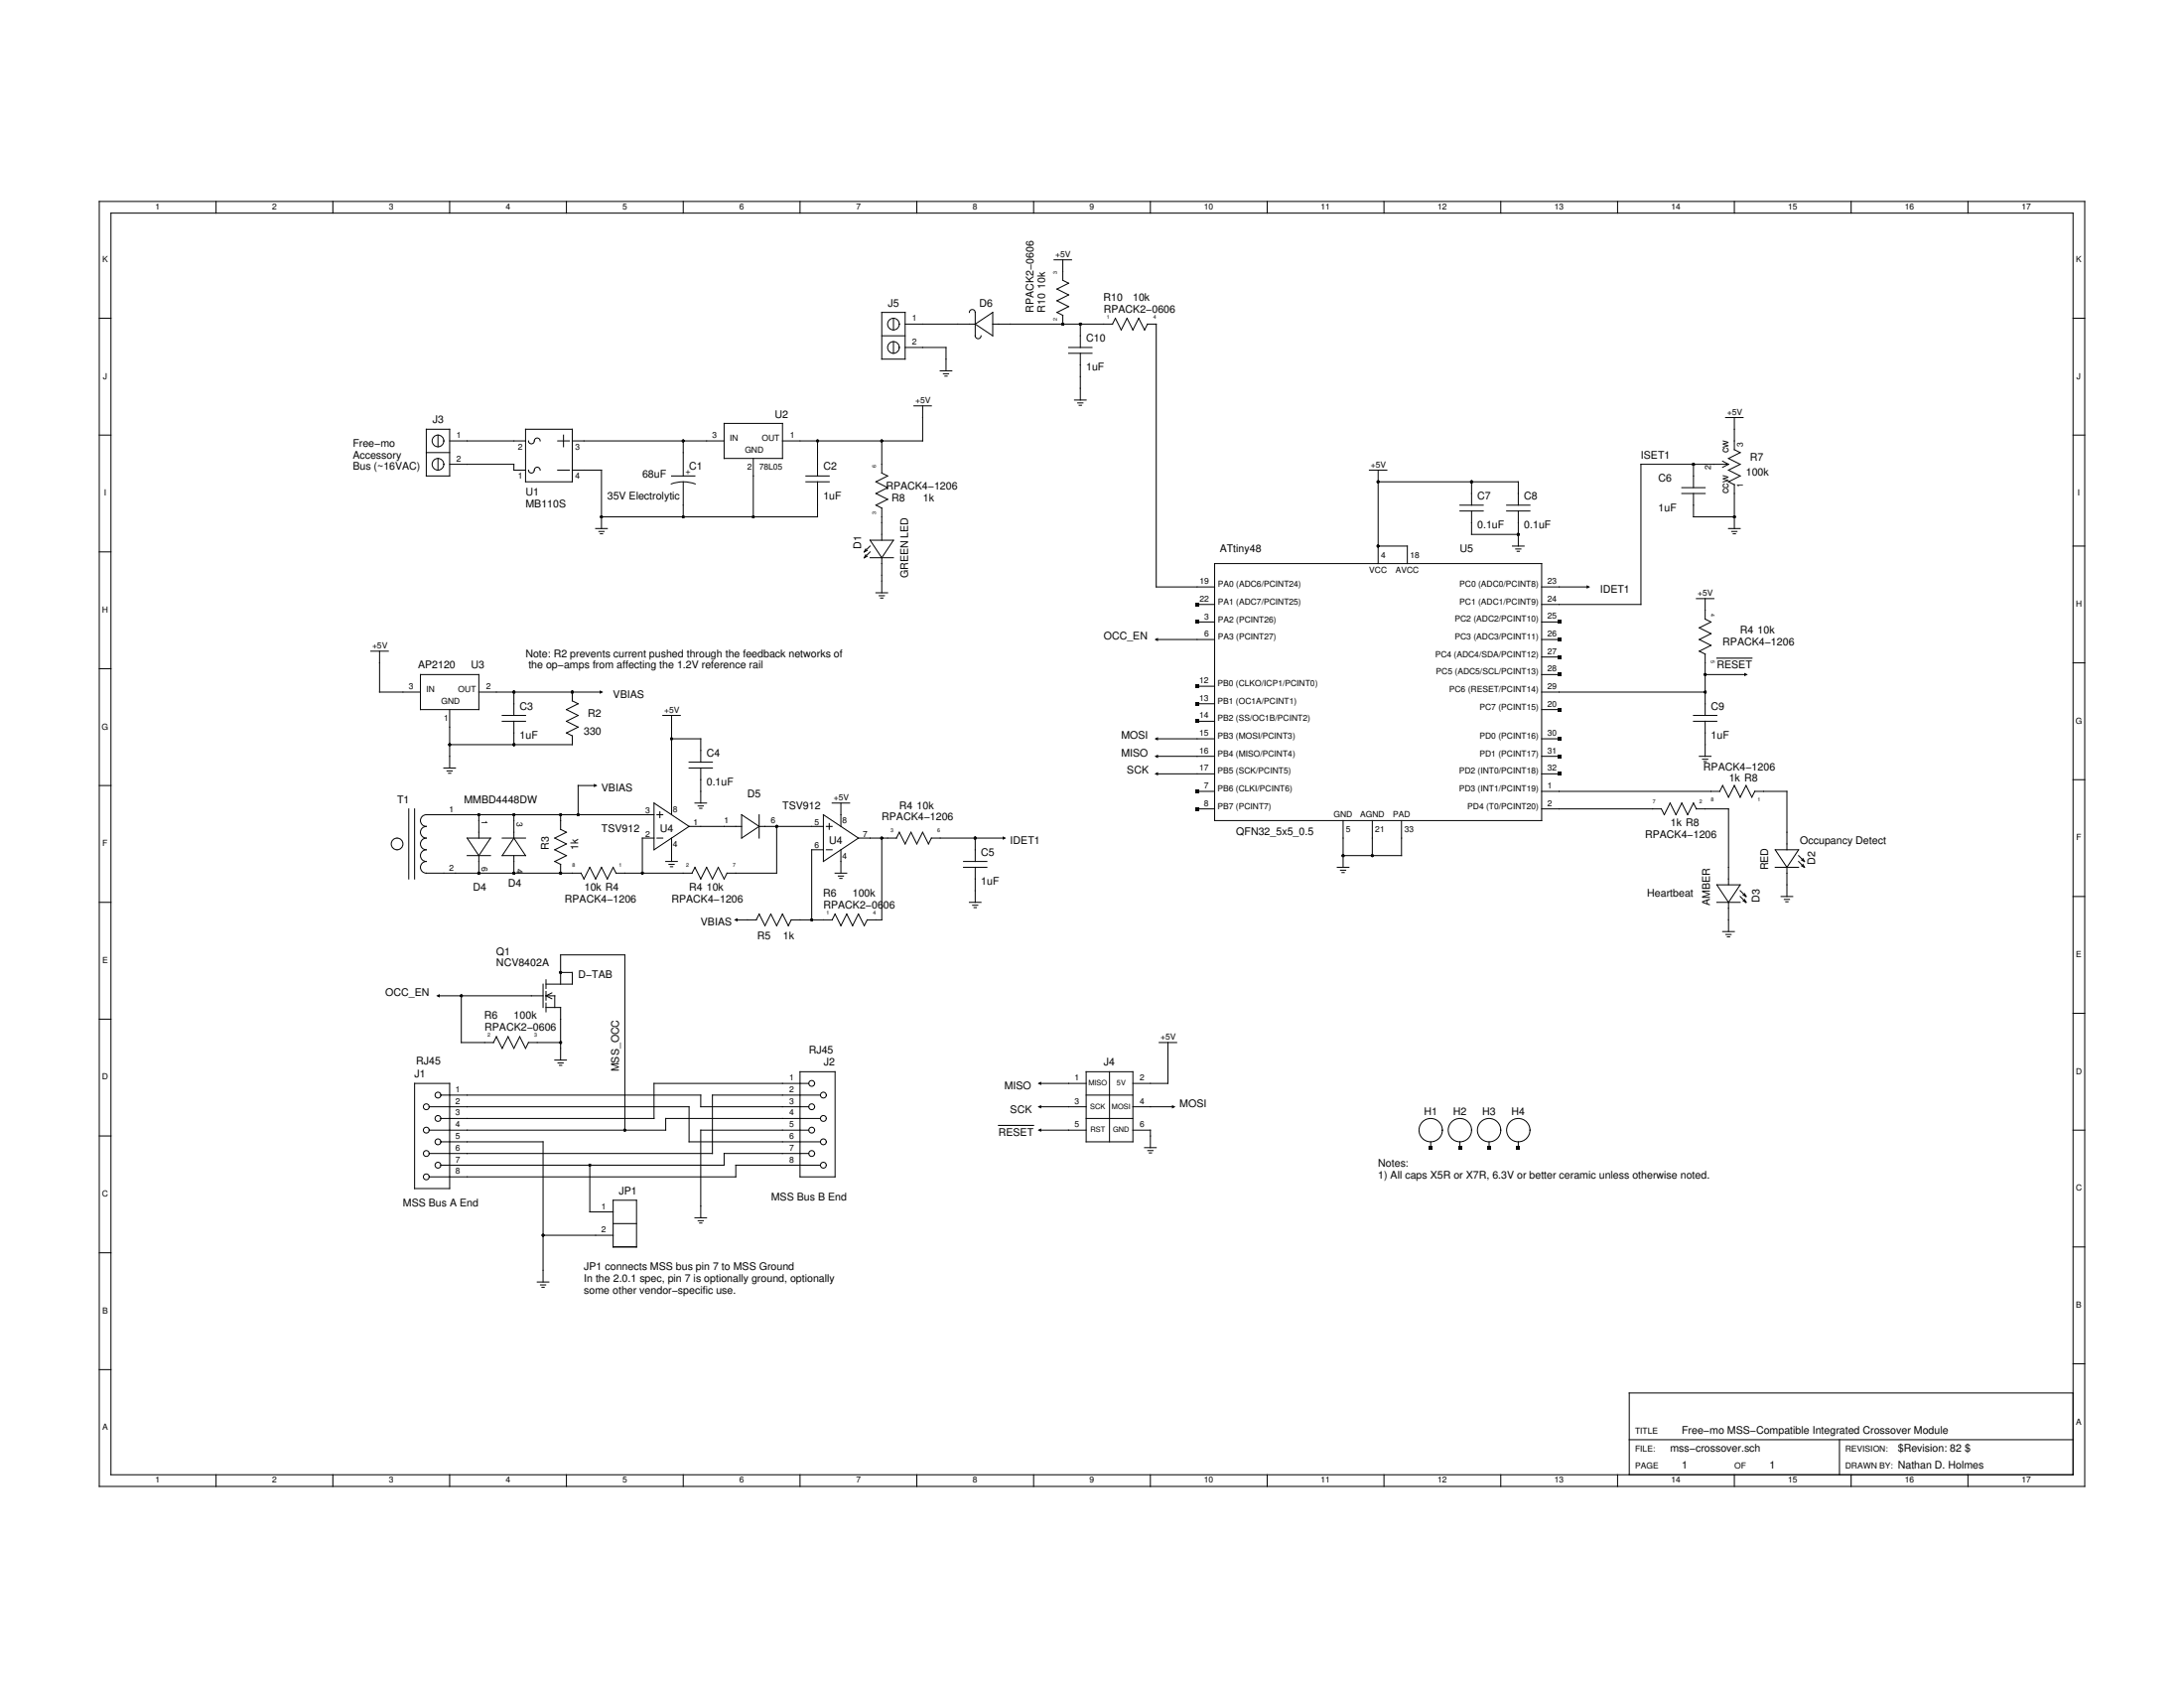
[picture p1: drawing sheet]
<svg xmlns="http://www.w3.org/2000/svg" width="279mm" height="216mm" viewBox="0 0 279 216" stroke-linecap="round" stroke-linejoin="round" font-family="sans-serif">
<g fill="none" stroke="#000" stroke-width=".13">
<path d="M12.7 25.8h254v164.3h-254zM14.2 27.3h251v161.3h-251zM27.6 25.8v1.5M42.6 25.8v1.5M57.5 25.8v1.5M72.5 25.8v1.5M87.4 25.8v1.5M102.3 25.8v1.5M112.8 40h3v5.9h-3zM117.3 25.8v1.5M124 40a.37 .37 0 0 1 .4-.4 .37 .37 0 0 1 .4 .4v2.9a.37 .37 0 0 0 .3 .4 .37 .37 0 0 0 .4-.4M132.2 25.8v1.5"/>
<path d="M134.8 33.2h2.3M135.2 40l.8 .3v1.2M136 33.2v2.7l.7 .3-1.5 .8 1.5 .7-1.5 .8 1.5 .7-1.5 .8M147.2 25.8v1.5M162.1 25.8v1.5M177.1 25.8v1.5M192 25.8v1.5M206.9 25.8v1.5M221.9 25.8v1.5M236.8 25.8v1.5M251.8 25.8v1.5M12.7 55.6h1.5"/>
<path d="M12.7 40.7h1.5M54.5 54.9h3v6h-3zM54.5 57.9h3M56 55.6v1.5M56 58.6v1.5M57.5 56.4h9.7M57.5 59.4h8.2v.7h1.5M67.2 54.9h6v6.7h-6zM67.6 56.4a.37 .37 0 0 0 .4 .4 .37 .37 0 0 0 .4-.4 .37 .37 0 0 1 .3-.4 .37 .37 0 0 1 .4 .4M71.3 56.4h1.5M72.1 55.6v1.5M73.2 56.4h19.4"/>
<path d="M87.4 56.4v4.5M92.6 54.2h7.5v4.4h-7.5zM96.4 58.6v7.5M104.6 56.4v4.5M112.8 56.4v4.1l.8 .4-1.5 .7 1.5 .8-1.5 .7 1.5 .8-1.5 .7 .7 .4M112.8 42.9h3M114.3 40.7v1.5M114.3 43.7v1.5M115.8 41.5h9M115.8 44.4h5.2v3M116.9 51.9h2.3M118 51.9v4.5h-17.9"/>
<path d="M120.3 47.4h1.5M120.7 47.8h.7M120.9 48.1h.3M124.8 41.5l2.2-1.5v2.9zM127 41.5h15.3M136.7 44.4h3M136.7 45.2h3M137.5 51.2h1.5M137.9 51.5h.6M138.1 51.8h.3M138.2 41.5v2.9M138.2 45.2v6"/>
<path d="M142.3 41.5l.4-.8 .7 1.5 .8-1.5 .7 1.5 .8-1.5 .7 1.5 .4-.7h1.1v33.6h7.5M216.6 59.4v3M220.4 59l.7 .4M220.4 59.8l.7-.4h-11.2v17.9h-12.7M220.8 53.4h2.2M221.9 53.4v4.1l.7 .4-1.5 .7 1.5 .8-1.5 .7 1.5 .8-1.5 .7 .8 .4M265.2 55.6h1.5M265.2 40.7h1.5M12.7 70.6h1.5M67.6 60.1a.37 .37 0 0 0 .4 .4 .37 .37 0 0 0 .4-.4 .37 .37 0 0 1 .3-.3 .37 .37 0 0 1 .4 .3M71.3 60.1h1.5M73.2 60.1h3.7v7.5"/>
<path d="M76.2 67.6h1.5M76.6 68h.7M76.8 68.3h.3M85.9 61.9a4.5 4.5 0 0 1 3 0M85.9 60.9h3M87.4 61.6v4.5M103.1 60.9h3M103.1 61.6h3M104.6 61.6v4.5h-27.7M110.8 71l-.2 .3M110.8 70.2l-.2 .4M110.9 71.1l-.3 .2"/>
<path d="M110.9 70.4l-.3 .2M111.3 69.1h3l-1.5 2.2zM111.3 71.3h3M111.3 69.8l-.7 .8M111.3 70.6l-.7 .7M112.1 75.8h1.5M112.5 76.2h.6M112.7 76.5h.3M112.8 65v4.1M112.8 71.3v4.5M153.1 77.3h2.3M153.1 79.6h2.3"/>
<path d="M155.4 72.1h41.8v32.9h-41.8zM175.2 60.1h2.2M176.3 61.6h17.9v3M176.3 60.1v12M176.3 69.8h3.7v2.3M186.8 64.6h3M186.8 65.4h3M188.3 61.6v3M188.3 65.4v2.9h5.9M192.7 64.6h3M192.7 65.4h3M193.5 69.8h1.5"/>
<path d="M193.9 70.2h.7M194.1 70.5h.3M194.2 65.4v4.4M197.2 75.1h6M197.2 79.6h2.3M215.2 62.4h2.9M215.2 63.1h2.9M216.6 63.1v3h5.3M217 76.6h2.3M218.1 76.6v2.6l.8 .4-1.5 .7 1.5 .7-1.5 .8 1.5 .7-1.5 .8 .7 .4v7.8M221.1 67.6h1.5M221.5 68h.7"/>
<path d="M221.7 68.3h.3M221.9 62v5.6M265.2 69.8h1.5M12.7 85.5h1.5M47.4 83.3h2.3M48.6 83.3v5.2h5.2M53.8 86.3h7.5v4.5h-7.5zM56.8 98.2h1.5M57.2 98.6h.7M57.4 98.9h.3M57.5 90.8v7.4M61.3 88.5h15.6"/>
<path d="M64.2 91.5h3M64.2 92.3h3M65.7 88.5v3M65.7 92.3v2.9M72.5 93.7l.7 .4v1.1h-15.7M73.2 88.5v1.1l.8 .4-1.5 .8 1.5 .7-1.5 .8 1.5 .7-1.5 .7M84.8 91.5h2.2M85.9 91.5v12.7M85.9 94.5h3.7v3M88.2 97.5h2.9M88.2 98.2h2.9M89.6 98.2v4.5"/>
<path d="M147.9 94.5h7.5M147.9 81.8h7.5M147.9 96.7h7.5M147.9 99h7.5M153.1 92.3h2.3M153.1 87.8h2.3M153.1 90h2.3M197.2 94.5h2.3M197.2 90.8h2.3M197.2 86.3h2.3M197.2 88.5h20.9M197.2 81.8h2.3"/>
<path d="M197.2 96.7h2.3M197.2 99h2.3M197.2 84h2.3M216.6 91.5h3M216.6 92.3h3M217.4 96.7h1.5M217.8 97.1h.7M218 97.4h.3M218.1 86.3h5.3M218.1 92.3v4.4M219.6 84.2h4.5M265.2 84.8h1.5"/>
<path d="M265.2 99.7h1.5M12.7 100.5h1.5M12.7 115.4h1.5M52.3 103.5v8.9M53 103.5v8.9M59.8 107.2h3l-1.5 2.2zM59.8 109.4h3M61.3 104.2v3M61.3 109.4v2.3M64.2 107.2h3M65.7 107.2l1.5 2.2h-3zM65.7 104.2v3"/>
<path d="M65.7 109.4v2.3M71.7 104.2v1.9l.8 .3-1.5 .8 1.5 .7-1.5 .8 1.5 .7-1.5 .8 .7 .4v1.1M76.2 100.5h-2.2v3.7M78.4 110.9l.4 .8h9.7M83.7 104.2h-29.2a.75 .75 0 0 0-.7 .8 .75 .75 0 0 0 .7 .7 .75 .75 0 0 0-.7 .7 .75 .75 0 0 0 .7 .8 .75 .75 0 0 0-.7 .7 .75 .75 0 0 0 .7 .8 .75 .75 0 0 0-.7 .7 .75 .75 0 0 0 .7 .8 .75 .75 0 0 0-.7 .7 .75 .75 0 0 0 .7 .8h19.8l.4 .7 .8-1.5 .7 1.5 .7-1.5 .8 1.5 .7-1.5M83.7 107.2h-1.5v4.5M83.7 102.7l4.5 3-4.5 3zM84 104.2h.8M84 107.2h.8M84.4 103.8v.8M85.2 110.2h1.5M85.6 110.6h.6"/>
<path d="M85.8 110.9h.3M85.9 107.2v3M88.2 105.7h6.7M88.9 102.7h1.5M89.3 103.1h.7M89.5 103.4h.3M94.1 117.7h2.7M94.9 104.2l2.2 1.5-2.2 1.5zM97.1 105.7h8.2M97.1 104.2v3M99.4 105.7v6h-6.4l-.4 .7-.7-1.5-.8 1.5-.7-1.5-.8 1.5-.7-1.5-.4 .8M105.3 108.7h-1.5v9"/>
<path d="M105.3 104.2l4.5 3-4.5 3zM105.7 105.7h.8M105.7 108.7h.8M106.1 105.3v.8M106.5 102.7h2.2M106.8 111.7h1.5M107.2 112.1h.7M107.4 112.4h.3M107.6 102.7v3M107.6 108.7v3M109.8 107.2h4.9l.4-.8 .7 1.5 .7-1.5 .8 1.5 .7-1.5 .8 1.5 .4-.7h9.3M112.8 107.2v10.5h-1.9l-.3 .7-.8-1.5-.7 1.5-.8-1.5-.7 1.5-.8-1.5-.3 .8h-5.3l-.3 .7-.8-1.5-.7 1.5-.8-1.5-.7 1.5-.8-1.5-.4 .8"/>
<path d="M123.3 110.2h3M123.3 110.9h3M124 115.4h1.5M124.4 115.8h.7M124.6 116.1h.3M124.8 107.2v3M124.8 110.9v4.5M153.1 101.2h2.3M153.1 103.5h2.3M171.1 110.9h1.5M171.5 111.3h.7M171.7 111.6h.3"/>
<path d="M171.8 105v5.9M175.6 105v4.4M179.3 105v4.4h-7.5M197.2 101.2h22.8l.4-.7 .7 1.5 .8-1.5 .7 1.5 .8-1.5 .7 1.5 .4-.8M216.6 102.7l.4 .8h4.1v9.7M216.6 102.7l-.7 1.5-.7-1.5-.8 1.5-.7-1.5-.8 1.5-.4-.7h-15.3M219.6 115.4h3M219.6 113.2h3l-1.5 2.2zM220.4 119.1h1.5M220.8 119.5h.7M221 119.8h.3M221.1 115.4v3.7"/>
<path d="M222.6 113.9l.8 .8M222.6 114.7l.8 .7M223 115.2l.4 .2M223 114.5l.4 .2M223.2 115l.2 .4M223.2 114.3l.2 .4M224.5 101.2h4.1v7.5M227.1 108.7h3l-1.5 2.2zM227.1 110.9h3M227.9 114.7h1.4M228.3 115h.6M228.5 115.3h.2"/>
<path d="M228.6 110.9v3.8M230.1 109.4l.7 .8M230.1 110.2l.7 .7M230.5 110.7l.3 .2M230.5 110l.3 .2M230.7 110.6l.1 .3M230.7 109.8l.1 .4M265.2 114.7h1.5M12.7 130.4h1.5M53 138.6h4.5v13.4h-4.5zM56 127.4h13.5M59 127.4v5.9h4.1"/>
<path d="M63.1 133.3l.4-.7 .7 1.5 .8-1.5 .7 1.5 .8-1.5 .7 1.5 .4-.8h4.1M69.5 125.9v3M69.9 128.9h1.8v6.7M69.9 127.4h1.1v1.5M69.9 127.4l.7 .3M69.9 125.3v1.1M69.9 126.8v1.1M69.9 128.3v1.1M70.6 127l-.7 .4M71 135.6h1.5M71.4 136h.7M71.6 136.3h.3"/>
<path d="M71.7 125.9v-3.8h8.2v22.4M71.7 124.4h1.5v1.5h-3.3M102.3 137.1h4.5v13.4h-4.5zM103.5 138.6h-19.8v4.5h-27.3M133 138.6h6M139 137.1h5.9v8.9h-5.9zM141.9 137.1v8.9M148.3 133.3h2.2M149.4 133.3v5.3h-4.5M265.2 129.6h1.5M12.7 145.3h1.5M54.9 141.6h33.3v4.4h16.8"/>
<path d="M56.4 140.1h33.2v1.5h13.9M56.4 146h13.1v18M69.5 158h8.9M75.5 149v6h2.9M78.4 153.5h3v6h-3zM78.4 156.5h3M88.9 155.8h1.5M89.3 156.1h.7M89.5 156.4h.3M103.5 144.5h-13.9v11.3M103.5 147.5h-10.9v1.5h-36.2M105 143.1h-19.8v1.4h-30.3"/>
<path d="M105 140.1h-13.9v7.4h-36.2M105 149h-10.9v1.5h-39.2M127.7 143.9h4.5M133 141.6h6M133 144.5h6M139 143.1h5.9M139 140.1h5.9M144.9 141.6h5.3M144.9 144.5h2.3v2.3M146.4 146.8h1.5M146.8 147.2h.7M147 147.5h.3"/>
<path d="M183 146v.8M186.8 146v.8M190.5 146v.8M194.2 146v.8M265.2 144.5h1.5M265.2 159.5h1.5M12.7 160.2h1.5M12.7 175.2h1.5M68.7 164h1.5M69.1 164.3h.7M69.3 164.6h.3M265.2 178.2h-56.8v10.4"/>
<path d="M265.2 174.4h1.5M27.6 188.6v1.5M42.6 188.6v1.5M57.5 188.6v1.5M72.5 188.6v1.5M87.4 188.6v1.5M102.3 188.6v1.5M117.3 188.6v1.5M132.2 188.6v1.5M147.2 188.6v1.5M162.1 188.6v1.5M177.1 188.6v1.5"/>
<path d="M192 188.6v1.5M206.9 188.6v1.5M208.4 184.1h56.8M221.9 188.6v1.5M235.3 184.1v4.5M236.8 188.6v1.5M251.8 188.6v1.5"/>
<circle cx="56" cy="56.4" r=".75"/>
<circle cx="56" cy="59.4" r=".75"/>
<circle cx="114.3" cy="41.5" r=".75"/>
<circle cx="114.3" cy="44.4" r=".75"/>
<circle cx="50.8" cy="107.9" r=".75"/>
<circle cx="103.8" cy="138.6" r=".37"/>
<circle cx="54.5" cy="147.5" r=".37"/>
<circle cx="54.5" cy="141.6" r=".37"/>
<circle cx="54.5" cy="144.5" r=".37"/>
<circle cx="54.5" cy="150.5" r=".37"/>
<circle cx="56" cy="149" r=".37"/>
<circle cx="56" cy="143.1" r=".37"/>
<circle cx="56" cy="146" r=".37"/>
<circle cx="56" cy="140.1" r=".37"/>
<circle cx="103.8" cy="147.5" r=".37"/>
<circle cx="103.8" cy="141.6" r=".37"/>
<circle cx="103.8" cy="144.5" r=".37"/>
<circle cx="105.3" cy="149" r=".37"/>
<circle cx="105.3" cy="143.1" r=".37"/>
<circle cx="105.3" cy="146" r=".37"/>
<circle cx="105.3" cy="140.1" r=".37"/>
<circle cx="183" cy="144.5" r="1.49"/>
<circle cx="186.8" cy="144.5" r="1.49"/>
<circle cx="190.5" cy="144.5" r="1.49"/>
<circle cx="194.2" cy="144.5" r="1.49"/>
</g>
<g fill="#000">
<path d="M152.9 77.1h.5v.4h-.5zM152.9 79.3h.5v.5h-.5zM199.2 79.3h.5v.5h-.5zM203 74.8l.4 .3-.4 .2zM76.7 88.3l.5 .2-.5 .2zM147.7 94.5l.4-.2v.4zM147.7 96.7l.4-.2v.5zM147.7 99l.4-.2v.4zM147.7 81.8l.4-.2v.4zM152.9 87.5h.5v.5h-.5zM152.9 89.8h.5v.4h-.5zM152.9 92h.5v.5h-.5z"/>
<path d="M199.2 94.3h.5v.4h-.5zM199.2 96.5h.5v.5h-.5zM199.2 98.8h.5v.4h-.5zM199.2 81.6h.5v.4h-.5zM199.2 83.8h.5v.5h-.5zM199.2 86.1h.5v.4h-.5zM199.2 90.5h.5v.5h-.5zM223.1 86.1l.5 .2-.5 .2zM76 100.2l.4 .3-.4 .2zM93.9 117.7l.5-.3v.5zM128.3 107l.4 .2-.4 .2zM152.9 101h.5v.4h-.5z"/>
<path d="M152.9 103.2h.5v.5h-.5zM55.8 127.4l.5-.3v.5zM132.8 138.6l.4-.3v.5zM132.8 141.6l.4-.3v.5zM132.8 144.5l.4-.2v.5zM149.9 141.3l.5 .3-.5 .2zM182.8 146.6h.5v.4h-.5zM186.5 146.6h.5v.4h-.5zM190.3 146.6h.4v.4h-.4zM194 146.6h.5v.4h-.5z"/>
<circle cx="87.4" cy="56.4" r=".19"/>
<circle cx="104.6" cy="56.4" r=".19"/>
<circle cx="112.8" cy="56.4" r=".19"/>
<circle cx="136" cy="41.5" r=".19"/>
<circle cx="138.2" cy="41.5" r=".19"/>
<circle cx="216.6" cy="59.4" r=".19"/>
<circle cx="76.9" cy="66.1" r=".19"/>
<circle cx="87.4" cy="66.1" r=".19"/>
<circle cx="96.4" cy="66.1" r=".19"/>
<circle cx="176.3" cy="69.8" r=".19"/>
<circle cx="176.3" cy="61.6" r=".19"/>
<circle cx="188.3" cy="61.6" r=".19"/>
<circle cx="194.2" cy="68.3" r=".19"/>
<circle cx="221.9" cy="66.1" r=".19"/>
<circle cx="57.5" cy="95.2" r=".19"/>
<circle cx="65.7" cy="88.5" r=".19"/>
<circle cx="65.7" cy="95.2" r=".19"/>
<circle cx="73.2" cy="88.5" r=".19"/>
<circle cx="85.9" cy="94.5" r=".19"/>
<circle cx="218.1" cy="88.5" r=".19"/>
<circle cx="218.1" cy="86.3" r=".19"/>
<circle cx="61.3" cy="104.2" r=".19"/>
<circle cx="61.3" cy="111.7" r=".19"/>
<circle cx="65.7" cy="104.2" r=".19"/>
<circle cx="65.7" cy="111.7" r=".19"/>
<circle cx="71.7" cy="104.2" r=".19"/>
<circle cx="71.7" cy="111.7" r=".19"/>
<circle cx="74" cy="104.2" r=".19"/>
<circle cx="82.2" cy="111.7" r=".19"/>
<circle cx="99.4" cy="105.7" r=".19"/>
<circle cx="103.8" cy="117.7" r=".19"/>
<circle cx="112.8" cy="107.2" r=".19"/>
<circle cx="124.8" cy="107.2" r=".19"/>
<circle cx="171.8" cy="109.4" r=".19"/>
<circle cx="175.6" cy="109.4" r=".19"/>
<circle cx="59" cy="127.4" r=".19"/>
<circle cx="71.7" cy="133.3" r=".19"/>
<circle cx="71.7" cy="124.4" r=".19"/>
<circle cx="69.5" cy="158" r=".19"/>
<circle cx="75.5" cy="149" r=".19"/>
<circle cx="79.9" cy="144.5" r=".19"/>
</g>
<g font-size="1.3">
<text x="113.6" y="39.2">J5</text>
<text x="125.3" y="39.2">D6</text>
<text x="132.2" y="40" transform="rotate(-90 132.2 40)">RPACK2−0606</text>
<text x="133.7" y="40" transform="rotate(-90 133.7 40)">R10 10k</text>
<text x="141.2" y="38.5">R10</text>
<text x="141.2" y="40">RPACK2−0606</text>
<text x="144.9" y="38.5">10k</text>
<text x="139" y="43.7">C10</text>
<text x="139" y="47.4">1uF</text>
<text x="99.1" y="53.4">U2</text>
<text x="45.1" y="57.1">Free−mo</text>
<text x="45.1" y="58.6">Accessory</text>
<text x="55.4" y="54.2">J3</text>
<text x="209.9" y="58.6">ISET1</text>
<text x="221.1" y="57.9" transform="rotate(-90 221.1 57.9)">cw</text>
<text x="223.9" y="58.9">R7</text>
<text x="45.1" y="60.1">Bus (~16VAC)</text>
<text x="67.2" y="63.4">U1</text>
<text x="67.2" y="64.9">MB110S</text>
<text x="77.7" y="63.9">35V Electrolytic</text>
<text x="82.2" y="61.1">68uF</text>
<text x="88.2" y="60.1">C1</text>
<text x="105.3" y="60.1">C2</text>
<text x="105.3" y="63.9">1uF</text>
<text x="113.3" y="62.6">RPACK4−1206</text>
<text x="114.1" y="64.1">R8</text>
<text x="118.1" y="64.1">1k</text>
<text x="189" y="63.9">C7</text>
<text x="195" y="63.9">C8</text>
<text x="212.2" y="61.6">C6</text>
<text x="212.2" y="65.4">1uF</text>
<text x="221.1" y="63.1" transform="rotate(-90 221.1 63.1)">ccw</text>
<text x="223.4" y="60.9">100k</text>
<text x="110.2" y="70.2" transform="rotate(-90 110.2 70.2)">D1</text>
<text x="156" y="70.6">ATtiny48</text>
<text x="186.8" y="70.6">U5</text>
<text x="189" y="67.6">0.1uF</text>
<text x="195" y="67.6">0.1uF</text>
<text x="116.2" y="74" transform="rotate(-90 116.2 74)">GREEN LED</text>
<text x="204.7" y="75.8">IDET1</text>
<text x="141.2" y="81.8">OCC_EN</text>
<text x="220.4" y="82.5">RPACK4−1206</text>
<text x="222.6" y="81">R4</text>
<text x="224.9" y="81">10k</text>
<text x="53.5" y="85.5">AP2120</text>
<text x="60.3" y="85.5">U3</text>
<text x="67.2" y="84">Note: R2 prevents current pushed through the feedback networks of</text>
<text x="67.6" y="85.5">the op−amps from affecting the 1.2V reference rail</text>
<text x="78.4" y="89.3">VBIAS</text>
<text x="219.6" y="85.5">RESET</text>
<text x="66.5" y="90.8">C3</text>
<text x="66.5" y="94.5">1uF</text>
<text x="74.7" y="94">330</text>
<text x="75.2" y="91.7">R2</text>
<text x="143.4" y="94.5">MOSI</text>
<text x="218.9" y="90.8">C9</text>
<text x="218.9" y="94.5">1uF</text>
<text x="76.9" y="101.2">VBIAS</text>
<text x="90.4" y="96.7">C4</text>
<text x="90.4" y="100.5">0.1uF</text>
<text x="95.6" y="102">D5</text>
<text x="143.4" y="96.7">MISO</text>
<text x="144.2" y="99">SCK</text>
<text x="217.9" y="98.5">RPACK4−1206</text>
<text x="221.2" y="99.9">1k R8</text>
<text x="50.8" y="102.7">T1</text>
<text x="59.4" y="102.7">MMBD4448DW</text>
<text x="76.9" y="106.4">TSV912</text>
<text x="84.4" y="106.4">U4</text>
<text x="100.1" y="103.5">TSV912</text>
<text x="106.1" y="107.9">U4</text>
<text x="112.8" y="105">RPACK4−1206</text>
<text x="115" y="103.5">R4</text>
<text x="117.3" y="103.5">10k</text>
<text x="129.2" y="107.9">IDET1</text>
<text x="158.2" y="106.7">QFN32_5x5_0.5</text>
<text x="210.5" y="107.2">RPACK4−1206</text>
<text x="213.7" y="105.7">1k R8</text>
<text x="230.3" y="107.9">Occupancy Detect</text>
<text x="60.5" y="113.9">D4</text>
<text x="65" y="113.4">D4</text>
<text x="70.2" y="108.7" transform="rotate(-90 70.2 108.7)">R3</text>
<text x="74" y="108.7" transform="rotate(-90 74 108.7)">1k</text>
<text x="74.8" y="113.9">10k R4</text>
<text x="88.2" y="113.9">R4</text>
<text x="90.4" y="113.9">10k</text>
<text x="125.5" y="109.4">C5</text>
<text x="125.5" y="113.2">1uF</text>
<text x="226.2" y="111.3" transform="rotate(-90 226.2 111.3)">RED</text>
<text x="232.2" y="110.6" transform="rotate(-90 232.2 110.6)">D2</text>
<text x="72.2" y="115.4">RPACK4−1206</text>
<text x="85.9" y="115.4">RPACK4−1206</text>
<text x="89.6" y="118.4">VBIAS</text>
<text x="105.3" y="114.7">R6</text>
<text x="105.3" y="116.2">RPACK2−0606</text>
<text x="109.1" y="114.7">100k</text>
<text x="210.7" y="114.7">Heartbeat</text>
<text x="218.7" y="115.8" transform="rotate(-90 218.7 115.8)">AMBER</text>
<text x="225.1" y="115.4" transform="rotate(-90 225.1 115.4)">D3</text>
<text x="63.5" y="123.6">NCV8402A</text>
<text x="63.5" y="122.1">Q1</text>
<text x="74" y="125.1">D−TAB</text>
<text x="96.9" y="120.1">R5</text>
<text x="100.2" y="120.1">1k</text>
<text x="49.3" y="127.4">OCC_EN</text>
<text x="62" y="130.4">R6</text>
<text x="62" y="131.8">RPACK2−0606</text>
<text x="65.7" y="130.4">100k</text>
<text x="53" y="137.8">J1</text>
<text x="53.3" y="136.2">RJ45</text>
<text x="79.2" y="137.1" transform="rotate(-90 79.2 137.1)">MSS_OCC</text>
<text x="103.5" y="134.7">RJ45</text>
<text x="105.4" y="136.3">J2</text>
<text x="141.2" y="136.3">J4</text>
<text x="128.5" y="139.3">MISO</text>
<text x="129.2" y="142.3">SCK</text>
<text x="150.9" y="141.6">MOSI</text>
<text x="182.2" y="142.7">H1</text>
<text x="185.9" y="142.7">H2</text>
<text x="189.6" y="142.7">H3</text>
<text x="193.4" y="142.7">H4</text>
<text x="127.7" y="145.3">RESET</text>
<text x="176.3" y="149.2">Notes:</text>
<text x="51.5" y="154.3">MSS Bus A End</text>
<text x="79.2" y="152.8">JP1</text>
<text x="98.7" y="153.5">MSS Bus B End</text>
<text x="176.3" y="150.7">1) All caps X5R or X7R, 6.3V or better ceramic unless otherwise noted.</text>
<text x="74.7" y="162.4">JP1 connects MSS bus pin 7 to MSS Ground</text>
<text x="74.7" y="163.9">In the 2.0.1 spec, pin 7 is optionally ground, optionally</text>
<text x="74.7" y="165.4">some other vendor−specific use.</text>
<text x="213.7" y="185.6">mss−crossover.sch</text>
<text x="215.2" y="183.4">Free−mo MSS−Compatible Integrated Crossover Module</text>
<text x="242.8" y="185.6">$Revision: 82 $</text>
<text x="215.2" y="187.9">1</text>
<text x="226.4" y="187.9">1</text>
<text x="242.8" y="187.9">Nathan D. Holmes</text>
</g>
<g font-size="1.1">
<text x="19.9" y="26.8">1</text>
<text x="34.8" y="26.8">2</text>
<text x="49.8" y="26.8">3</text>
<text x="64.7" y="26.8">4</text>
<text x="79.6" y="26.8">5</text>
<text x="94.6" y="26.8">6</text>
<text x="109.5" y="26.8">7</text>
<text x="124.5" y="26.8">8</text>
<text x="139.4" y="26.8">9</text>
<text x="154" y="26.8">10</text>
<text x="169" y="26.8">11</text>
<text x="183.9" y="26.8">12</text>
<text x="198.9" y="26.8">13</text>
<text x="213.8" y="26.8">14</text>
<text x="228.7" y="26.8">15</text>
<text x="243.7" y="26.8">16</text>
<text x="258.6" y="26.8">17</text>
<text x="13.1" y="33.5">K</text>
<text x="135" y="32.9">+5V</text>
<text x="265.6" y="33.5">K</text>
<text x="116.7" y="41.1">1</text>
<text x="116.7" y="44.1">2</text>
<text x="13.2" y="48.5">J</text>
<text x="117.1" y="51.5">+5V</text>
<text x="220.9" y="53">+5V</text>
<text x="265.7" y="48.5">J</text>
<text x="58.4" y="56">1</text>
<text x="58.4" y="59">2</text>
<text x="66.3" y="57.5">2</text>
<text x="73.6" y="57.5">3</text>
<text x="91.1" y="56">3</text>
<text x="93.4" y="56.4">IN</text>
<text x="95.3" y="57.9">GND</text>
<text x="97.5" y="56.4">OUT</text>
<text x="101.1" y="56">1</text>
<text x="175.4" y="59.8">+5V</text>
<text x="223" y="57.1" transform="rotate(-90 223 57.1)">3</text>
<text x="13.3" y="63.4">I</text>
<text x="66.3" y="61.3">1</text>
<text x="73.6" y="61.3">4</text>
<text x="87.8" y="60.1" transform="rotate(90 87.8 60.1)">+</text>
<text x="95.6" y="60.1">2</text>
<text x="97.1" y="60.1">78L05</text>
<text x="218.9" y="60.1" transform="rotate(-90 218.9 60.1)">2</text>
<text x="223" y="62.4" transform="rotate(-90 223 62.4)">1</text>
<text x="265.8" y="63.4">I</text>
<text x="176.7" y="71.3">4</text>
<text x="180.4" y="71.3">18</text>
<text x="153.5" y="74.7">19</text>
<text x="153.5" y="77">22</text>
<text x="155.8" y="75.1">PA0 (ADC6/PCINT24)</text>
<text x="155.8" y="77.4">PA1 (ADC7/PCINT25)</text>
<text x="175.2" y="73.3">VCC</text>
<text x="178.5" y="73.3">AVCC</text>
<text x="186.7" y="77.3">PC1 (ADC1/PCINT9)</text>
<text x="186.7" y="75.1">PC0 (ADC0/PCINT8)</text>
<text x="198" y="76.9">24</text>
<text x="198" y="74.7">23</text>
<text x="217.2" y="76.2">+5V</text>
<text x="265.6" y="77.6">H</text>
<text x="13.1" y="78.3">H</text>
<text x="47.6" y="82.9">+5V</text>
<text x="154.1" y="79.2">3</text>
<text x="154.1" y="81.5">6</text>
<text x="155.8" y="79.6">PA2 (PCINT26)</text>
<text x="155.8" y="81.8">PA3 (PCINT27)</text>
<text x="186.1" y="79.6">PC2 (ADC2/PCINT10)</text>
<text x="186.1" y="81.8">PC3 (ADC3/PCINT11)</text>
<text x="198" y="79.2">25</text>
<text x="198" y="81.4">26</text>
<text x="198" y="83.7">27</text>
<text x="52.3" y="88.1">3</text>
<text x="54.5" y="88.5">IN</text>
<text x="58.6" y="88.5">OUT</text>
<text x="62.2" y="88.1">2</text>
<text x="153.4" y="87.4">12</text>
<text x="153.4" y="89.6">13</text>
<text x="155.8" y="87.8">PB0 (CLKO/ICP1/PCINT0)</text>
<text x="183.6" y="84">PC4 (ADC4/SDA/PCINT12)</text>
<text x="183.7" y="86.3">PC5 (ADC5/SCL/PCINT13)</text>
<text x="185.4" y="88.5">PC6 (RESET/PCINT14)</text>
<text x="198" y="85.9">28</text>
<text x="198" y="88.1">29</text>
<text x="13" y="93.3">G</text>
<text x="56.4" y="90">GND</text>
<text x="56.8" y="92.3">1</text>
<text x="85" y="91.1">+5V</text>
<text x="153.4" y="91.9">14</text>
<text x="153.4" y="94.1">15</text>
<text x="155.8" y="90">PB1 (OC1A/PCINT1)</text>
<text x="155.8" y="92.3">PB2 (SS/OC1B/PCINT2)</text>
<text x="155.8" y="94.5">PB3 (MOSI/PCINT3)</text>
<text x="189.3" y="94.5">PD0 (PCINT16)</text>
<text x="189.3" y="90.8">PC7 (PCINT15)</text>
<text x="198" y="94.1">30</text>
<text x="198" y="90.4">20</text>
<text x="265.5" y="92.5">G</text>
<text x="153.4" y="96.4">16</text>
<text x="153.4" y="98.6">17</text>
<text x="154" y="100.8">7</text>
<text x="155.8" y="101.2">PB6 (CLKI/PCINT6)</text>
<text x="155.8" y="96.7">PB4 (MISO/PCINT4)</text>
<text x="155.8" y="99">PB5 (SCK/PCINT5)</text>
<text x="186.7" y="99">PD2 (INT0/PCINT18)</text>
<text x="186.7" y="101.2">PD3 (INT1/PCINT19)</text>
<text x="189.3" y="96.7">PD1 (PCINT17)</text>
<text x="198" y="96.4">31</text>
<text x="198" y="98.6">32</text>
<text x="198" y="100.8">1</text>
<text x="57.5" y="103.9">1</text>
<text x="61.6" y="105" transform="rotate(90 61.6 105)">1</text>
<text x="66.1" y="105.1" transform="rotate(90 66.1 105.1)">3</text>
<text x="82.5" y="104">3</text>
<text x="82.5" y="107">2</text>
<text x="86.1" y="103.8">8</text>
<text x="88.7" y="105.5">1</text>
<text x="92.6" y="105.3">1</text>
<text x="98.6" y="105.3">6</text>
<text x="104.2" y="105.5">5</text>
<text x="106.6" y="102.3">+5V</text>
<text x="107.8" y="105.3">8</text>
<text x="110.4" y="107">7</text>
<text x="154" y="103.1">8</text>
<text x="155.8" y="103.5">PB7 (PCINT7)</text>
<text x="170.6" y="104.6">GND</text>
<text x="172.2" y="106.5">5</text>
<text x="174" y="104.6">AGND</text>
<text x="175.9" y="106.5">21</text>
<text x="178.2" y="104.6">PAD</text>
<text x="179.7" y="106.5">33</text>
<text x="187.7" y="103.5">PD4 (T0/PCINT20)</text>
<text x="198" y="103.1">2</text>
<text x="265.6" y="107.5">F</text>
<text x="13.1" y="108.2">F</text>
<text x="57.5" y="111.3">2</text>
<text x="61.6" y="110.9" transform="rotate(90 61.6 110.9)">6</text>
<text x="66.1" y="111.1" transform="rotate(90 66.1 111.1)">4</text>
<text x="86.1" y="108.3">4</text>
<text x="104.2" y="108.5">6</text>
<text x="107.8" y="109.8">4</text>
<text x="13.1" y="123.2">E</text>
<text x="265.6" y="122.4">E</text>
<text x="148.5" y="133">+5V</text>
<text x="265.6" y="137.4">D</text>
<text x="13.1" y="138.1">D</text>
<text x="58.3" y="139.7">1</text>
<text x="58.3" y="141.2">2</text>
<text x="58.3" y="142.7">3</text>
<text x="101" y="138.2">1</text>
<text x="101" y="139.7">2</text>
<text x="101" y="141.2">3</text>
<text x="101" y="142.7">4</text>
<text x="137.5" y="138.2">1</text>
<text x="137.5" y="141.2">3</text>
<text x="145.8" y="138.2">2</text>
<text x="145.8" y="141.2">4</text>
<text x="58.3" y="144.2">4</text>
<text x="58.3" y="145.7">5</text>
<text x="58.3" y="147.2">6</text>
<text x="58.3" y="148.7">7</text>
<text x="101" y="144.2">5</text>
<text x="101" y="145.7">6</text>
<text x="101" y="147.2">7</text>
<text x="101" y="148.7">8</text>
<text x="137.5" y="144.2">5</text>
<text x="145.8" y="144.2">6</text>
<text x="13.1" y="153.1">C</text>
<text x="58.3" y="150.2">8</text>
<text x="76.9" y="154.6">1</text>
<text x="265.6" y="152.3">C</text>
<text x="76.9" y="157.6">2</text>
<text x="13.1" y="168">B</text>
<text x="265.6" y="167.2">B</text>
<text x="13.1" y="182.9">A</text>
<text x="209.2" y="185.6">FILE:</text>
<text x="209.2" y="183.4">TITLE</text>
<text x="236.1" y="185.6">REVISION:</text>
<text x="265.6" y="182.2">A</text>
<text x="19.9" y="189.6">1</text>
<text x="34.8" y="189.6">2</text>
<text x="49.8" y="189.6">3</text>
<text x="64.7" y="189.6">4</text>
<text x="79.6" y="189.6">5</text>
<text x="94.6" y="189.6">6</text>
<text x="109.5" y="189.6">7</text>
<text x="124.5" y="189.6">8</text>
<text x="139.4" y="189.6">9</text>
<text x="154" y="189.6">10</text>
<text x="169" y="189.6">11</text>
<text x="183.9" y="189.6">12</text>
<text x="198.9" y="189.6">13</text>
<text x="209.2" y="187.9">PAGE</text>
<text x="213.8" y="189.6">14</text>
<text x="221.9" y="187.9">OF</text>
<text x="228.7" y="189.6">15</text>
<text x="236.1" y="187.9">DRAWN BY:</text>
<text x="243.7" y="189.6">16</text>
<text x="258.6" y="189.6">17</text>
</g>
<g font-size=".9">
<text x="139.2" y="138.8">MISO</text>
<text x="139.5" y="141.8">SCK</text>
<text x="142.2" y="141.8">MOSI</text>
<text x="142.9" y="138.8">5V</text>
<text x="139.5" y="144.8">RST</text>
<text x="142.4" y="144.8">GND</text>
</g>
<g font-size=".7">
<text x="135.2" y="35.1" transform="rotate(-90 135.2 35.1)">3</text>
<text x="135.2" y="41.1" transform="rotate(-90 135.2 41.1)">2</text>
<text x="141.6" y="40.7">1</text>
<text x="147.5" y="40.7">4</text>
<text x="112.1" y="59.8" transform="rotate(-90 112.1 59.8)">6</text>
<text x="112.1" y="65.7" transform="rotate(-90 112.1 65.7)">3</text>
<text x="218.9" y="78.4" transform="rotate(90 218.9 78.4)">4</text>
<text x="218.9" y="84.4" transform="rotate(90 218.9 84.4)">5</text>
<text x="113.9" y="106.4">3</text>
<text x="119.9" y="106.4">6</text>
<text x="211.4" y="102.7">7</text>
<text x="217.4" y="102.7">2</text>
<text x="218.9" y="102.5">8</text>
<text x="224.9" y="102.5">1</text>
<text x="73.2" y="110.9">8</text>
<text x="79.2" y="110.9">1</text>
<text x="87.8" y="110.9">2</text>
<text x="93.8" y="110.9">7</text>
<text x="105.7" y="116.9">1</text>
<text x="111.7" y="116.9">4</text>
<text x="62.4" y="132.6">2</text>
<text x="68.4" y="132.6">3</text>
</g>
</svg>
